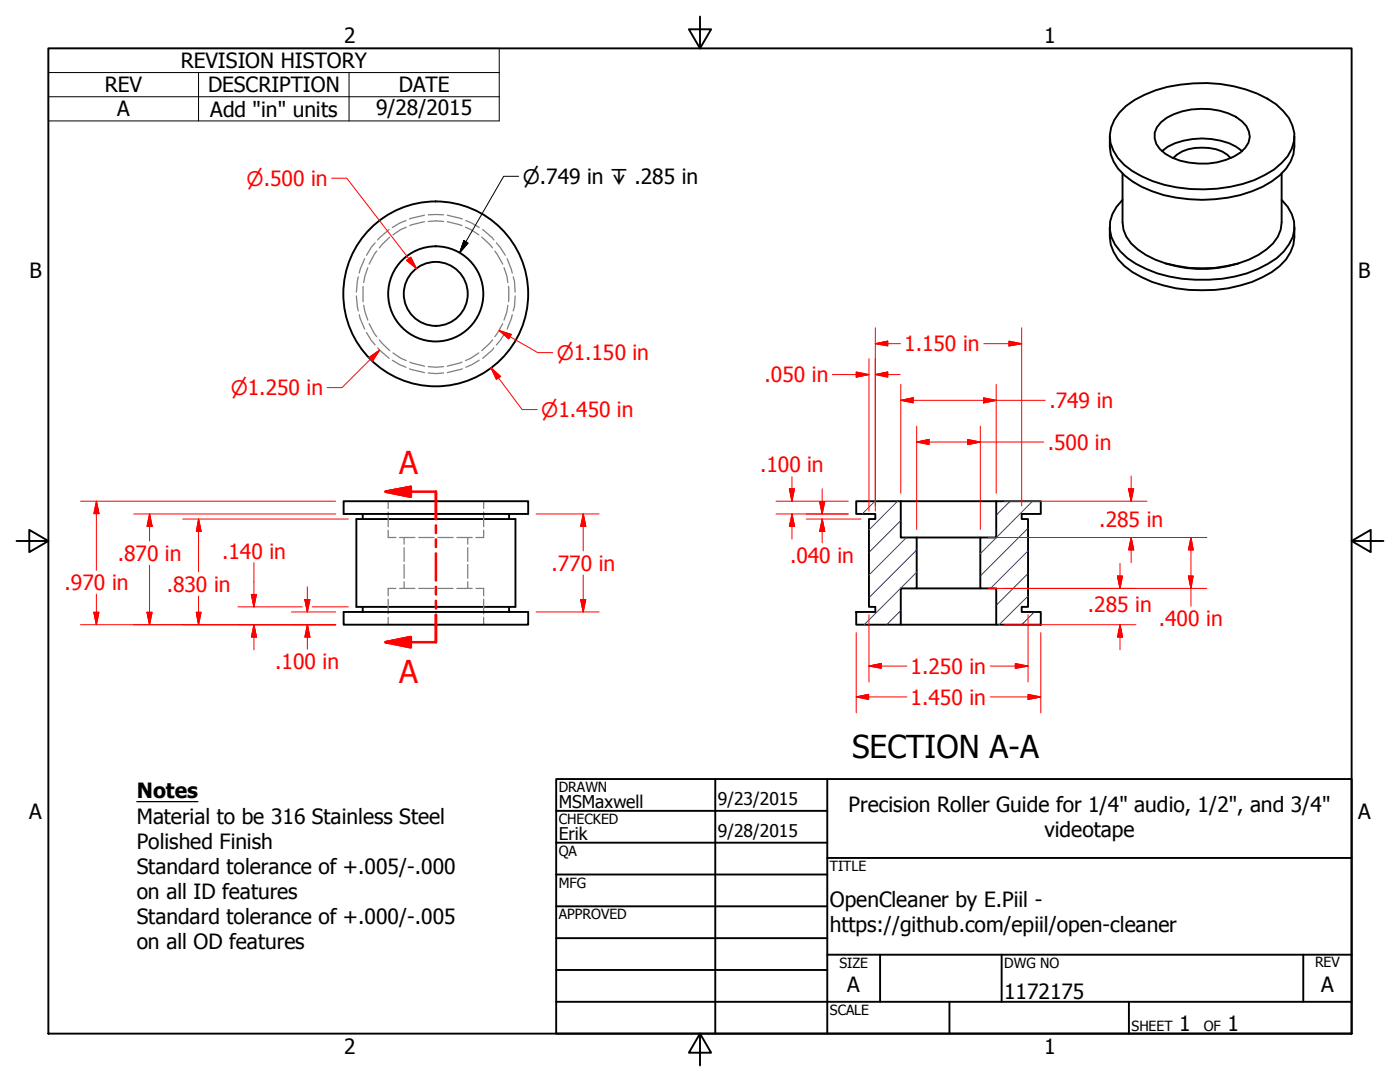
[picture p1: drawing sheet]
<svg xmlns="http://www.w3.org/2000/svg" width="279mm" height="216mm" viewBox="0 0 279 216" stroke-linecap="round" stroke-linejoin="round" font-family="sans-serif">
<!-- layer: Visible (ANSI) -->
<g fill="none" stroke="#000" stroke-width=".38">
<path d="M221.5 27.2a8.8 8.8 0 0 0 4.5 9 28.1 28.1 0 0 0 21.5 2.7 17.8 17.8 0 0 0 9.2-5.2 8.2 8.2 0 0 0 1.6-6.5M223.4 22.5a17.5 17.5 0 0 1 9.6-5.2 28.7 28.7 0 0 1 19.9 2.4 10.9 10.9 0 0 1 5 5.4 6.7 6.7 0 0 1-2.1 7.4 19.6 19.6 0 0 1-10.2 4.8 27.8 27.8 0 0 1-19.7-3.2 9.6 9.6 0 0 1-4.3-5.6 7 7 0 0 1 1.8-6zM224 34.6v9.8a6.8 6.8 0 0 0 3.1 5.4 20.5 20.5 0 0 0 12.8 3.7 20.8 20.8 0 0 0 12.8-3.7 6.8 6.8 0 0 0 3.1-5.4v-9.8M224 39.9a6.9 6.9 0 0 0-.4 10.3 18.1 18.1 0 0 0 9.8 5 30.4 30.4 0 0 0 17.7-1.5 12.1 12.1 0 0 0 6.9-6.4 6.8 6.8 0 0 0-2.2-7.4M231.7 24.4a13.5 13.5 0 0 1 11.8-2.3 8.7 8.7 0 0 1 5.2 3 3.3 3.3 0 0 1-.2 4.4 10.5 10.5 0 0 1-7.4 3.1 12.3 12.3 0 0 1-9.6-2.9 3.6 3.6 0 0 1 .2-5.3zM231.9 30.2a11.5 11.5 0 0 1 8-2.6 12.9 12.9 0 0 1 8 2.6M234.1 31.6a8.1 8.1 0 0 1 7.2-2.1 6.1 6.1 0 0 1 4.3 2.1M221.5 45.3a8.9 8.9 0 0 0 4.5 9 27 27 0 0 0 16.5 3.5 22.6 22.6 0 0 0 12.9-4.7 8.6 8.6 0 0 0 2.9-7.8M232.7 52.6a24.3 24.3 0 0 0 14.4 0M68.6 100h36.8v2.6h-36.8zM71.1 103.6h31.8v17.5h-31.8zM72.4 102.6v1"/>
<path d="M101.6 102.6v1M170.9 100h8.9v7.3h3.1v10.1h-3.1v7.3h-8.9v-2.6h3.8v-1h-1.3v-17.5h1.3v-1h-3.8zM179.8 100h19M182.9 107.3h12.7M182.9 117.4h12.7M198.8 100h8.9v2.6h-3.8v1h1.3v17.5h-1.3v1h3.8v2.6h-8.9v-7.3h-3.2v-10.1h3.2zM68.6 122.1h36.8v2.6h-36.8zM72.4 121.1v1M101.6 121.1v1M179.8 124.7h19"/>
<circle cx="87" cy="58.6" r="18.4"/>
<circle cx="87" cy="58.6" r="9.5"/>
<circle cx="87" cy="58.6" r="6.4"/>
</g>
<!-- layer: Hidden (ANSI) -->
<g fill="none" stroke="#808080" stroke-width=".25">
<path d="M71.1 59.1l.4 2.9M71.5 55.2l-.4 3.1M72.5 57.2v3M72.8 51.6l-1.1 2.9M73.4 53.4l-.6 1.7-.2 1.3M74.9 48.5l-.8 .8-.9 1.6M75.2 50.1l-1.5 2.6M77.7 45.8l-2.3 2.1M77.8 47.3l-2.1 2.2M81 44l-1.2 .5-1.5 .9M81.1 45.3l-1.1 .5-1.6 1.1M84.7 44.3l-2.9 .7"/>
<path d="M84.7 42.9l-3 .8M85.5 44.2l1.5-.1 1.5 .1M85.5 42.9h3M89.3 44.3l2.9 .7M89.3 42.9l3 .8M92.9 45.3l1 .5 1.7 1.1M93 44l1.2 .5 1.4 .9M96.1 47.3l2.2 2.2M96.3 45.8l1.9 1.6 .4 .5M98.7 50.1l1.6 2.6M99.1 48.5l.7 .8 1 1.6M100.6 53.4l.6 1.7 .1 1.3"/>
<path d="M101.2 51.6l1 2.9M101.5 57.2v3M102.4 55.2l.3 .9 .1 2.2M102.8 59.1l-.1 2.1-.3 .8M71.7 62.8l1.1 2.9M72.6 60.9l.2 1.3 .6 1.7M73.2 66.4l.9 1.5 .8 .9M73.7 64.6l1.5 2.6M75.4 69.4l2.3 2.1M75.7 67.8l2.1 2.2M78.3 71.9l1.5 .9 1.2 .5M78.4 70.4l1.6 1.1 1.1 .4"/>
<path d="M81.7 73.6l3 .8M81.8 72.3l2.9 .8M85.5 73.2l1.5 .1 1.5-.1M85.5 74.4l1.5 .1 1.5-.1M92.2 72.3l-2.9 .8M92.3 73.6l-3 .8M95.6 70.4l-1.7 1.1-1 .4M95.6 71.9l-1.4 .9-1.2 .5M98.3 67.8l-2.2 2.2M98.6 69.4l-.4 .4-1.9 1.7M100.3 64.6l-1.6 2.6M100.8 66.4l-1 1.5-.7 .9"/>
<path d="M101.3 60.9l-.1 1.3-.6 1.7M102.2 62.8l-1 2.9M77.5 100v1.5M77.5 102.2v2.9M77.5 105.8v1.5h1.5M77.5 119.6v2.9M79 117.4h-1.5v1.5M79.8 117.4h3M79.8 107.3h3M80.6 107.3v1.3M80.6 109.3v2.7M80.6 112.6v2.8"/>
<path d="M80.6 116.1v1.3M83.6 117.4h3M83.6 107.3h3M87.4 117.4h3M87.4 107.3h3M91.2 117.4h3M91.2 107.3h3M93.3 107.3v1.3M93.3 109.3v2.7M93.3 112.6v2.8M93.3 116.1v1.3M95 117.4h1.5v1.5"/>
<path d="M96.5 100v1.5M96.5 102.2v2.9M96.5 105.8v1.5h-1.5M96.5 119.6v2.9M77.5 123.2v1.5M96.5 123.2v1.5"/>
</g>
<!-- layer: Section Line (ANSI) -->
<path d="M77 98.1l5-.9v1.9zM77 98.1h10v5.5M87 104.8v1.6M87 107.6v1.6M87 110.4v5.4M87 117.1v1.5M87 119.9v1.5M77 128.1l5-1v2.1zM87 122.7v5.4h-10" fill="none" stroke="#f00" stroke-width=".51"/>
<g fill="#f00" stroke="#f00" stroke-width=".51">
<path d="M77 128.1l5-1z"/>
<path d="M77 128.1l5-1v2.1z"/>
<path d="M77 98.1l5-.9z"/>
<path d="M77 98.1l5-.9v1.9z"/>
</g>
<!-- layer: Border (ANSI) -->
<path d="M9.7 9.7h260v196.5h-260zM139.7 3.3v6.4l-2.2-3.9h4.4l-2.2 3.9M3.3 107.9h6.4l-3.9-2.2v4.5l3.9-2.3M269.7 107.9l3.9 2.3v-4.5l-3.9 2.2h6.4M139.7 206.2l2.2 3.9h-4.4l2.2-3.9v6.4" fill="none" stroke="#000" stroke-width=".38"/>
<!-- layer: Title (ANSI) -->
<g fill="none" stroke="#000" stroke-width=".38">
<path d="M111 155.4h158.7v50.8h-158.7zM142.7 155.4v50.8M165.1 155.4v50.8M111 161.8h54.1M111 168.1h54.1M111 174.5h54.1M165.1 171.2h104.6M111 180.8h54.1M111 187.2h54.1M111 193.5h54.1M111 199.9h158.7M165.1 190.5h104.6"/>
<path d="M175.6 190.5v9.4M189.5 199.9v6.3M199.9 190.5v9.4M225.3 199.9v6.3M260.1 190.5v9.4"/>
</g>
<!-- layer: Hatch (ANSI) -->
<g fill="none" stroke="#00f" stroke-width=".2">
<path d="M174.6 100l-2.5 2.6M179.1 100l-5.7 5.7M179.8 103.9l-6.4 6.3M180.9 107.3l-7.5 7.4M182.9 114.2l-10.4 10.5M182.9 109.7l-9.5 9.6M201.6 100l-2.8 2.8M205.2 118.9l-5.8 5.8M205.2 114.4l-6.4 6.4M205.2 109.9l-7.5 7.5M205.2 105.4l-9.6 9.5M206.1 100l-10.5 10.5"/>
<path d="M179.8 121.9l-2.8 2.8M206.4 122.1l-2.5 2.6"/>
</g>
<!-- layer: Dimension (ANSI) -->
<g fill="none" stroke="#f00" stroke-width=".2">
<path d="M66.2 35.6h3l13.9 18M81.2 51.9l.8-.6 1.1 2.3zM73.7 71.3l2.1-1.5-1.4 2.2zM75.8 69.8l-7.5 7.5h-3M98 73.4l1.9 1.7-.8 .6zM98 73.4l6.2 8.3h3M99.6 66l2.4 .7-.5 .9zM99.6 66l7.7 4.4h3M166.1 74.7h7.3M170.9 74.2l2.5 .5-2.5 .5zM173.4 71.6v30.4M174.7 74.7l2.5-.5v1z"/>
<path d="M174.7 68.6l2.5-.5v.9zM174.7 74.7h4.9M174.7 65.4v36.6M174.7 68.6h5M179.8 79.9l2.4-.5v1zM179.8 79.9h28.8M179.8 76.7v21.7M196.3 79.4l2.5 .5-2.5 .5zM196.3 68.6h7.6M198.8 76.7v21.7M201.4 68.1l2.5 .5-2.5 .4zM203.9 65.4v35.6"/>
<path d="M157.5 97.5h1.1l-.5 2.5zM158.1 95.1v4.9M164.1 97.5v5.1M182.9 88.2l2.5-.5v1zM182.9 88.2h25.4M182.9 85v20.7M193.1 87.7l2.5 .5-2.5 .5zM195.6 85v20.7M225.2 97.5h1.1l-.6 2.5zM225.7 95v5M16.1 100h50.9M19.2 100l.5 2.5h-1z"/>
<path d="M19.2 100v13.8M19.2 118.6v6.1M26.7 102.6h40.3M29.8 102.6l.6 2.4h-1.1zM29.8 102.6v5.3M29.8 112.8v11.9M36.4 103.6h33.1M39.6 103.6l.5 2.4h-.9zM39.6 103.6v10.5M39.6 118.9v5.8M50.2 118.6h1l-.5 2.5zM50.7 112.3v8.8"/>
<path d="M60.8 119.6h1l-.5 2.5zM61.3 117.1v5M107 102.6h12.6M115.9 119.6h1l-.5 2.5zM116.4 102.6l.5 2.4h-1zM116.4 102.6v7.3M116.4 114.7v7.4M154.9 102.6h14.4M154.9 100h14.4M158.1 102.6l.5 2.4h-1.1zM158.1 102.6v5M160.9 103.6h10.9"/>
<path d="M163.6 100.1h1l-.5 2.5zM164.1 103.6l.5 2.4h-1zM164.1 103.6v4.7M197.2 107.3h43.7M197.2 117.4h43.7M200.4 100h28.5M223 114.9h1l-.5 2.5zM223.5 112.4v5M225.7 107.3l.6 2.4h-1.1zM225.7 107.3v5M237.2 114.9h.9l-.4 2.5zM237.7 107.3l.4 2.4h-.9z"/>
<path d="M237.7 107.3v13.7M16.1 124.7h50.9M18.7 122.2h1l-.5 2.5zM29.3 122.2h1.1l-.6 2.5zM39.2 122.2h.9l-.5 2.5zM47.5 121.1h12.8M50.7 124.7l.5 2.4h-1zM50.7 124.7v5M58.2 122.1h8.8M61.3 124.7l.5 2.4h-1zM61.3 124.7v4.8M62.3 121.1h7.2"/>
<path d="M107 122.1h12.6M170.9 139.1l2.5-.5v1zM170.9 139.1h10.1M170.9 126.2v16M173.4 132.9l2.5-.5v.9zM173.4 122.7v13.4M173.4 132.9h7.6M197.6 139.1h10.1M197.6 132.9h7.6M200.4 124.7h26.3M202.6 132.4l2.6 .5-2.6 .4zM205.2 138.6l2.5 .5-2.5 .5z"/>
<path d="M205.2 122.7v13.4M207.7 126.2v16M223.5 124.7l.5 2.4h-1zM223.5 124.7v5"/>
</g>
<g fill="#f00" stroke="#f00" stroke-width=".2">
<path d="M98 73.4l1.9 1.7z"/>
<path d="M98 73.4l1.9 1.7-.8 .6z"/>
<path d="M81.2 51.9l1.9 1.7z"/>
<path d="M81.2 51.9l.8-.6 1.1 2.3z"/>
<path d="M75.8 69.8l-1.4 2.2z"/>
<path d="M73.7 71.3l2.1-1.5-1.4 2.2z"/>
<path d="M61.3 124.7l.5 2.4z"/>
<path d="M61.3 124.7l.5 2.4h-1z"/>
<path d="M60.8 119.6l.5 2.5z"/>
<path d="M60.8 119.6h1l-.5 2.5z"/>
<path d="M50.7 124.7l.5 2.4z"/>
<path d="M50.7 124.7l.5 2.4h-1z"/>
<path d="M50.2 118.6l.5 2.5z"/>
<path d="M50.2 118.6h1l-.5 2.5z"/>
<path d="M39.2 122.2l.4 2.5z"/>
<path d="M39.2 122.2h.9l-.5 2.5z"/>
<path d="M39.6 103.6l.5 2.4z"/>
<path d="M39.6 103.6l.5 2.4h-.9z"/>
<path d="M29.3 122.2l.5 2.5z"/>
<path d="M29.3 122.2h1.1l-.6 2.5z"/>
<path d="M29.8 102.6l.6 2.4z"/>
<path d="M29.8 102.6l.6 2.4h-1.1z"/>
<path d="M18.7 122.2l.5 2.5z"/>
<path d="M18.7 122.2h1l-.5 2.5z"/>
<path d="M19.2 100l.5 2.5z"/>
<path d="M19.2 100l.5 2.5h-1z"/>
<path d="M157.5 97.5l.6 2.5z"/>
<path d="M157.5 97.5h1.1l-.5 2.5z"/>
<path d="M158.1 102.6l.5 2.4z"/>
<path d="M158.1 102.6l.5 2.4h-1.1z"/>
<path d="M225.2 97.5l.5 2.5z"/>
<path d="M225.2 97.5h1.1l-.6 2.5z"/>
<path d="M225.7 107.3l.6 2.4z"/>
<path d="M225.7 107.3l.6 2.4h-1.1z"/>
<path d="M237.7 107.3l.4 2.4z"/>
<path d="M237.7 107.3l.4 2.4h-.9z"/>
<path d="M237.2 114.9l.5 2.5z"/>
<path d="M237.2 114.9h.9l-.4 2.5z"/>
<path d="M223 114.9l.5 2.5z"/>
<path d="M223 114.9h1l-.5 2.5z"/>
<path d="M223.5 124.7l.5 2.4z"/>
<path d="M223.5 124.7l.5 2.4h-1z"/>
<path d="M163.6 100.1l.5 2.5z"/>
<path d="M163.6 100.1h1l-.5 2.5z"/>
<path d="M164.1 103.6l.5 2.4z"/>
<path d="M164.1 103.6l.5 2.4h-1z"/>
<path d="M174.7 74.7l2.5-.5z"/>
<path d="M174.7 74.7l2.5-.5v1z"/>
<path d="M170.9 75.2l2.5-.5z"/>
<path d="M170.9 74.2l2.5 .5-2.5 .5z"/>
<path d="M99.6 66l2.4 .7z"/>
<path d="M99.6 66l2.4 .7-.5 .9z"/>
<path d="M174.7 68.6l2.5-.5z"/>
<path d="M174.7 68.6l2.5-.5v.9z"/>
<path d="M201.4 69l2.5-.4z"/>
<path d="M201.4 68.1l2.5 .5-2.5 .4z"/>
<path d="M179.8 79.9l2.4-.5z"/>
<path d="M179.8 79.9l2.4-.5v1z"/>
<path d="M196.3 80.4l2.5-.5z"/>
<path d="M196.3 79.4l2.5 .5-2.5 .5z"/>
<path d="M182.9 88.2l2.5-.5z"/>
<path d="M182.9 88.2l2.5-.5v1z"/>
<path d="M193.1 88.7l2.5-.5z"/>
<path d="M193.1 87.7l2.5 .5-2.5 .5z"/>
<path d="M205.2 139.6l2.5-.5z"/>
<path d="M205.2 138.6l2.5 .5-2.5 .5z"/>
<path d="M170.9 139.1l2.5-.5z"/>
<path d="M170.9 139.1l2.5-.5v1z"/>
<path d="M173.4 132.9l2.5-.5z"/>
<path d="M173.4 132.9l2.5-.5v.9z"/>
<path d="M202.6 133.3l2.6-.4z"/>
<path d="M202.6 132.4l2.6 .5-2.6 .4z"/>
<path d="M115.9 119.6l.5 2.5z"/>
<path d="M115.9 119.6h1l-.5 2.5z"/>
<path d="M116.4 102.6l.5 2.4z"/>
<path d="M116.4 102.6l.5 2.4h-1z"/>
</g>
<!-- layer: Symbol (ANSI) -->
<path d="M9.7 14.5v-4.8h89.9v4.8M9.7 19.3h89.9M39.6 14.5v9.6M69.7 14.5v9.6M99.6 14.5h-89.9v4.8M99.6 14.5v9.6h-89.9v-4.8M103.5 35.2h-3l-8.7 15.2M92.6 48l.8 .5-1.6 1.9z" fill="none" stroke="#000" stroke-width=".2"/>
<path d="M92.6 48l-.8 2.4zM92.6 48l.8 .5-1.6 1.9z" fill="#000" stroke="#000" stroke-width=".2"/>
<path d="M27.3 160h12.2" fill="none" stroke="#000" stroke-width=".25"/>
<g font-size="6.3" fill="#f00">
<text x="79.6" y="94.6">A</text>
<text x="79.6" y="136.2">A</text>
</g>
<text font-size="6.3" x="170.1" y="151.3">SECTION A-A</text>
<g font-size="4.2">
<text x="68.7" y="8.6">2</text>
<text x="208.4" y="8.6">1</text>
<text x="36.1" y="13.6">REVISION HISTORY</text>
<text x="20.9" y="18.4">REV</text>
<text x="23.4" y="23.2">A</text>
<text x="41.5" y="18.4">DESCRIPTION</text>
<text x="42" y="23.3">Add &quot;in&quot; units</text>
<text x="75.1" y="23">9/28/2015</text>
<text x="79.6" y="18.4">DATE</text>
<text x="5.9" y="55.5">B</text>
<text x="271.1" y="55.5">B</text>
<text x="27.3" y="159.3">Notes</text>
<text x="169.4" y="162">Precision Roller Guide for 1/4&quot; audio, 1/2&quot;, and 3/4&quot;</text>
<text x="5.8" y="163.4">A</text>
<text x="27.3" y="164.3">Material to be 316 Stainless Steel</text>
<text x="208.5" y="167">videotape</text>
<text x="271" y="163.4">A</text>
<text x="27.3" y="169.4">Polished Finish</text>
<text x="27.3" y="174.4">Standard tolerance of +.005/-.000</text>
<text x="27.3" y="179.4">on all ID features</text>
<text x="27.3" y="184.4">Standard tolerance of +.000/-.005</text>
<text x="165.6" y="181">OpenCleaner by E.Piil -</text>
<text x="27.3" y="189.4">on all OD features</text>
<text x="165.6" y="186.1">https://github.com/epiil/open-cleaner</text>
<text x="169.1" y="198">A</text>
<text x="263.7" y="198">A</text>
<text x="200.4" y="199.3">1172175</text>
<text x="235.3" y="205.7">1</text>
<text x="245" y="205.7">1</text>
<text x="68.7" y="210.3">2</text>
<text x="208.4" y="210.3">1</text>
</g>
<g font-size="4.2" fill="#f00">
<text x="180.5" y="70.1">1.150 in</text>
<text x="152.6" y="76.3">.050 in</text>
<text x="209.4" y="81.4">.749 in</text>
<text x="209.1" y="89.7">.500 in</text>
<text x="151.7" y="94.2">.100 in</text>
<text x="219.4" y="105.2">.285 in</text>
<text x="23.5" y="111.9">.870 in</text>
<text x="44.3" y="111.4">.140 in</text>
<text x="110" y="113.9">.770 in</text>
<text x="157.7" y="112.3">.040 in</text>
<text x="12.9" y="117.7">.970 in</text>
<text x="33.3" y="118">.830 in</text>
<text x="217.1" y="122.1">.285 in</text>
<text x="231.3" y="124.9">.400 in</text>
<text x="54.9" y="133.5">.100 in</text>
<text x="181.7" y="134.4">1.250 in</text>
<text x="181.7" y="140.6">1.450 in</text>
</g>
<g font-size="4" fill="#f00">
<text x="49.2" y="37">⌀.500 in</text>
<text x="111.1" y="71.8">⌀1.150 in</text>
<text x="46" y="78.8">⌀1.250 in</text>
<text x="108" y="83.2">⌀1.450 in</text>
</g>
<text font-size="4" x="104.3" y="36.7">⌀.749 in ↧ .285 in</text>
<g font-size="3.5">
<text x="111.5" y="161.2">MSMaxwell</text>
<text x="143.3" y="160.7">9/23/2015</text>
<text x="111.5" y="167.6">Erik</text>
<text x="143.3" y="167.1">9/28/2015</text>
</g>
<g font-size="2.8">
<text x="111.5" y="158">DRAWN</text>
<text x="111.5" y="164.4">CHECKED</text>
<text x="111.5" y="170.8">QA</text>
<text x="165.6" y="173.7">TITLE</text>
<text x="111.5" y="177.1">MFG</text>
<text x="111.5" y="183.5">APPROVED</text>
<text x="167.5" y="193.1">SIZE</text>
<text x="200.4" y="193.1">DWG NO</text>
<text x="262.4" y="193">REV</text>
<text x="165.6" y="202.5">SCALE</text>
<text x="225.8" y="205.7">SHEET</text>
<text x="240.2" y="205.7">OF</text>
</g>
</svg>
